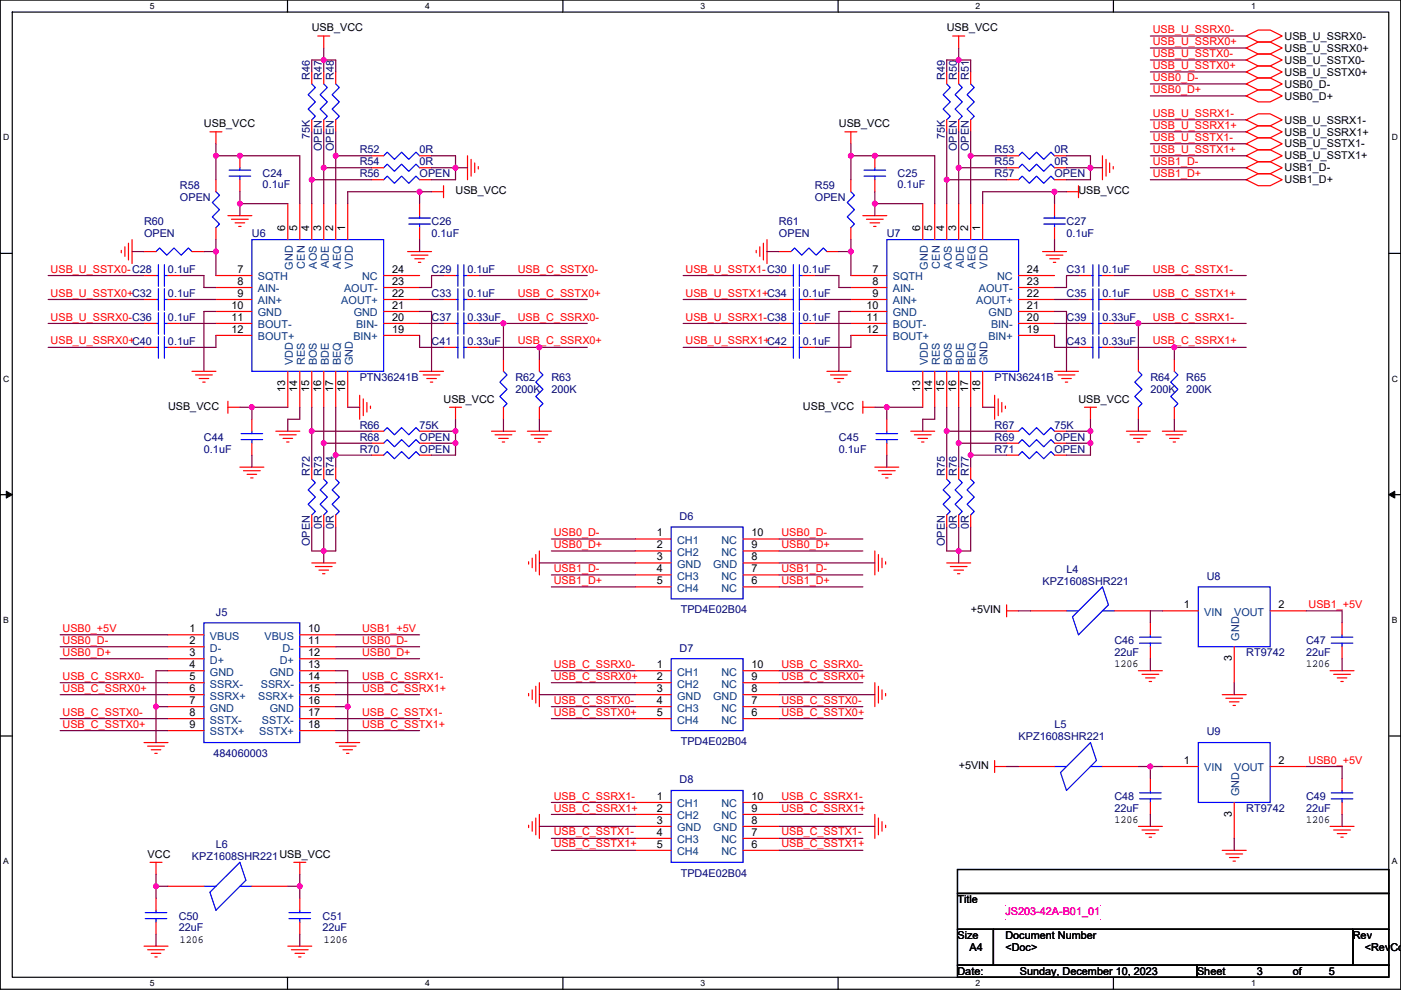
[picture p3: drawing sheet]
<svg xmlns="http://www.w3.org/2000/svg" width="297mm" height="210mm" viewBox="0 0 297 210" stroke-linecap="round" stroke-linejoin="round" font-family="sans-serif">
<path d="M.1 0h296.9v209.8h-296.9zM2.6 2.6h291.8v204.7h-291.8z" fill="none" stroke="#000" stroke-width=".25"/>
<g fill="#fff">
<path d="M31.8 .3h1v2h-1z"/>
<path d="M31.8 207.5h1v2.1h-1z"/>
</g>
<path d="M61 0v2.6M61 207.3v2.5" fill="none" stroke="#000" stroke-width=".25"/>
<g fill="#fff">
<path d="M90.1 .3h1v2h-1z"/>
<path d="M90.1 207.5h1v2.1h-1z"/>
</g>
<path d="M119.3 0v2.6M119.3 207.3v2.5" fill="none" stroke="#000" stroke-width=".25"/>
<g fill="#fff">
<path d="M148.5 .3h1v2h-1z"/>
<path d="M148.5 207.5h1v2.1h-1z"/>
</g>
<path d="M177.7 0v2.6M177.7 207.3v2.5" fill="none" stroke="#000" stroke-width=".25"/>
<g fill="#fff">
<path d="M206.9 .3h1v2h-1z"/>
<path d="M206.9 207.5h1v2.1h-1z"/>
</g>
<path d="M236.1 0v2.6M236.1 207.3v2.5" fill="none" stroke="#000" stroke-width=".25"/>
<g fill="#fff">
<path d="M265.2 .3h1v2h-1z"/>
<path d="M265.2 207.5h1v2.1h-1z"/>
<path d="M.7 28.2h1.3v2h-1.3z"/>
<path d="M295.1 28.2h1.3v2h-1.3z"/>
<path d="M.7 79.3h1.3v2.1h-1.3z"/>
<path d="M295.1 79.3h1.3v2.1h-1.3z"/>
</g>
<path d="M.1 53.7h2.5M294.4 53.7h2.6" fill="none" stroke="#000" stroke-width=".25"/>
<g fill="#fff">
<path d="M.7 130.5h1.2v2h-1.2z"/>
<path d="M295.1 130.5h1.2v2h-1.2z"/>
</g>
<path d="M.1 104.9h2.5M294.4 104.9h2.6" fill="none" stroke="#000" stroke-width=".25"/>
<path d="M1.3 104.2l1.3 .7-1.3 .7zM294.4 104.9l1.3-.7v1.4z" fill="#000" stroke="#000" stroke-width=".21"/>
<g fill="#fff">
<path d="M.7 181.7h1.2v2h-1.2z"/>
<path d="M295.1 181.7h1.2v2h-1.2z"/>
</g>
<path d="M.1 156.1h2.5M294.4 156.1h2.6M203 184.4h91.4v5.1h-91.4zM203 189.5h91.4v7.6h-91.4zM203 197.1h7.6v7.6h-7.6zM210.6 197.1h76.2v7.6h-76.2zM286.8 197.1h7.6v7.6h-7.6zM203 204.7h50.8v2.6h-50.8zM253.8 204.7h40.6v2.6h-40.6z" fill="none" stroke="#000" stroke-width=".25"/>
<g fill="none" stroke="#f00" stroke-width=".25">
<path d="M67.4 7.6h2.5M68.6 7.6v2.6M202 7.6h2.5M203.3 7.6v2.6M264.2 7.6l2.6-1.2h2.5l2.5 1.2-2.5 1.3h-2.5zM264.2 10.2l2.6-1.3h2.5l2.5 1.3-2.5 1.3h-2.5zM264.2 12.7l2.6-1.2h2.5l2.5 1.2-2.5 1.3h-2.5zM264.2 15.3l2.6-1.3h2.5l2.5 1.3-2.5 1.2h-2.5zM264.2 17.8l2.6-1.3h2.5l2.5 1.3-2.5 1.3h-2.5zM44.5 28h2.6M45.8 28v2.5M94 39.4v2.5"/>
<path d="M99.1 33v5.1M99.9 33.8v3.6M100.6 34.6v2M101.4 35.3v.5M179.1 28h2.6M180.4 28v2.5M228.7 39.4v2.5M233.7 33v5.1M234.5 33.8v3.6M235.3 34.6v2M236 35.3v.5M264.2 20.3l2.6-1.2h2.5l2.5 1.2-2.5 1.3h-2.5z"/>
<path d="M264.2 25.4l2.6-1.2h2.5l2.5 1.2-2.5 1.3h-2.5zM264.2 28l2.6-1.3h2.5l2.5 1.3-2.5 1.2h-2.5zM264.2 30.5l2.6-1.3h2.5l2.5 1.3-2.5 1.3h-2.5zM264.2 33l2.6-1.2h2.5l2.5 1.2-2.5 1.3h-2.5zM264.2 35.6l2.6-1.3h2.5l2.5 1.3-2.5 1.3h-2.5zM264.2 38.1l2.6-1.2h2.5l2.5 1.2-2.5 1.3h-2.5zM25.7 53.1v.5M26.5 52.3v2.1M27.2 51.6v3.5M28 50.8v5.1M48.3 45.7h5.1M49.1 46.5h3.5"/>
<path d="M49.8 47.3h2.1M50.6 48h.5M86.4 53.4h5.1M87.2 54.1h3.5M87.9 54.9h2.1M88.7 55.6h.5M91.5 40.7h2.5M160.3 53.1v.5M161.1 52.3v2.1M161.9 51.6v3.5M162.6 50.8v5.1M182.9 45.7h5.1"/>
<path d="M183.7 46.5h3.6M184.5 47.3h2M185.2 48h.5M221 53.4h5.1M221.8 54.1h3.6M222.6 54.9h2M223.3 55.6h.5M226.1 40.7h2.6M40.7 78.8h5.1M41.5 79.5h3.5M89 78.8h5M89.7 79.5h3.6"/>
<path d="M175.3 78.8h5.1M176.1 79.5h3.5M223.6 78.8h5.1M224.3 79.5h3.6M42.2 80.3h2.1M43 81h.5M48.3 86.4h2.6M48.3 85.1v2.6M50.9 99.1h5M51.6 99.8h3.6M58.5 91.5h5.1M59.2 92.2h3.6"/>
<path d="M60 93h2M60.8 93.7h.5M76.3 83.8v5.1M77 84.6v3.6M77.8 85.4v2M78.5 86.1v.5M90.5 80.3h2M91.2 81h.6M95.3 86.4h2.6M96.6 86.4v2.5M104.2 91.5h5.1M105 92.2h3.5"/>
<path d="M105.7 93h2.1M106.5 93.7h.5M111.8 91.5h5.1M112.6 92.2h3.5M113.3 93h2.1M114.1 93.7h.5M176.8 80.3h2.1M177.6 81h.5M182.9 86.4h2.6M182.9 85.1v2.6M185.5 99.1h5.1M186.2 99.8h3.6"/>
<path d="M193.1 91.5h5.1M193.9 92.2h3.5M194.6 93h2.1M195.4 93.7h.5M210.9 83.8v5.1M211.6 84.6v3.6M212.4 85.4v2M213.2 86.1v.5M225.1 80.3h2M225.9 81h.5M229.9 86.4h2.6M231.2 86.4v2.5"/>
<path d="M238.8 91.5h5.1M239.6 92.2h3.5M240.3 93h2.1M241.1 93.7h.5M246.4 91.5h5.1M247.2 92.2h3.6M248 93h2M248.7 93.7h.5M52.4 100.6h2M53.1 101.4h.6M66.1 119.4h5.1M112.1 119.1v.6"/>
<path d="M112.8 118.4v2M113.6 117.6v3.6M114.4 116.9v5M185.5 116.9v5M186.2 117.6v3.6M187 118.4v2M187 100.6h2M187.8 119.1v.6M187.8 101.4h.5M200.7 119.4h5.1M66.9 120.2h3.5M67.6 120.9h2.1"/>
<path d="M68.4 121.7h.5M201.5 120.2h3.5M202.2 120.9h2.1M203 121.7h.5M213.4 129.6h2.6M213.4 128.3v2.5M30.5 157.5h5.1M31.3 158.3h3.6M32.1 159h2M32.8 159.8h.5M71.2 157.5h5.1M71.9 158.3h3.6"/>
<path d="M72.7 159h2M73.5 159.8h.5M112.1 147.1v.5M112.8 146.3v2.1M113.6 145.6v3.5M114.4 144.8v5.1M185.5 144.8v5.1M186.2 145.6v3.5M187 146.3v2.1M187.8 147.1v.5M241.4 142.3h5M242.1 143h3.6"/>
<path d="M242.9 143.8h2M243.6 144.5h.6M259.1 147.3h5.1M259.9 148.1h3.6M260.7 148.9h2M261.4 149.6h.5M282 142.3h5.1M282.8 143h3.5M283.5 143.8h2.1M284.3 144.5h.5M112.1 175v.5M112.8 174.3v2"/>
<path d="M113.6 173.5v3.6M114.4 172.7v5.1M185.5 172.7v5.1M186.2 173.5v3.6M187 174.3v2M187.8 175v.5M210.9 162.6h2.5M210.9 161.3v2.6M241.4 175.3h5M242.1 176h3.6M242.9 176.8h2M243.6 177.6h.6"/>
<path d="M282 175.3h5.1M282.8 176h3.5M283.5 176.8h2.1M284.3 177.6h.5M31.8 182.9h2.5M33.1 182.9v2.5M62.3 182.9h2.5M63.6 182.9v2.5M259.1 180.4h5.1M259.9 181.1h3.6M260.7 181.9h2M261.4 182.6h.5"/>
<path d="M30.5 200.7h5.1M31.3 201.4h3.6M32.1 202.2h2M32.8 203h.5M61 200.7h5.1M61.8 201.4h3.5M62.5 202.2h2.1M63.3 203h.5"/>
</g>
<g fill="#f0f">
<path d="M213.1 192h.2v.1h-.2z"/>
<path d="M233.1 192h.2v.1h-.2z"/>
<path d="M233.1 195h.2v.2h-.2z"/>
<path d="M213.1 195h.2v.2h-.2z"/>
</g>
<path d="M203 184.4h91.4v5.1h-91.4zM203 189.5h91.4v7.6h-91.4zM203 197.1h7.6v7.6h-7.6zM210.6 197.1h76.2v7.6h-76.2zM286.8 197.1h7.6v7.6h-7.6zM203 204.7h50.8v2.6h-50.8zM253.8 204.7h40.6v2.6h-40.6z" fill="none" stroke="#000" stroke-width=".25"/>
<g fill="#f0f">
<path d="M213.1 192h.2v.1h-.2z"/>
<path d="M233.1 192h.2v.1h-.2z"/>
<path d="M233.1 195h.2v.2h-.2z"/>
<path d="M213.1 195h.2v.2h-.2z"/>
</g>
<path d="M203 184.4h91.4v5.1h-91.4zM203 189.5h91.4v7.6h-91.4zM203 197.1h7.6v7.6h-7.6zM210.6 197.1h76.2v7.6h-76.2zM286.8 197.1h7.6v7.6h-7.6zM203 204.7h50.8v2.6h-50.8zM253.8 204.7h40.6v2.6h-40.6z" fill="none" stroke="#000" stroke-width=".25"/>
<g fill="#f0f">
<path d="M213.1 192h.2v.1h-.2z"/>
<path d="M233.1 192h.2v.1h-.2z"/>
<path d="M233.1 195h.2v.2h-.2z"/>
<path d="M213.1 195h.2v.2h-.2z"/>
</g>
<g fill="none" stroke="#00f" stroke-width=".25">
<path d="M66.1 17.8l.8 .8-1.6 1.5 1.6 1.5-1.6 1.5 1.6 1.6-.8 .7M68.6 17.8l.8 .8-1.5 1.5 1.5 1.5-1.5 1.5 1.5 1.6-.8 .7M71.2 17.8l.7 .8-1.5 1.5 1.5 1.5-1.5 1.5 1.5 1.6-.7 .7M200.7 17.8l.8 .8-1.5 1.5 1.5 1.5-1.5 1.5 1.5 1.6-.8 .7M203.3 17.8l.7 .8-1.5 1.5 1.5 1.5-1.5 1.5 1.5 1.6-.7 .7M205.8 17.8l.8 .8-1.6 1.5 1.6 1.5-1.6 1.5 1.6 1.6-.8 .7M48.6 37.4h4.5M48.6 36.1h4.5M50.9 35.6v.5M50.9 37.4v.7M81.3 35.6l.8-.8 1.5 1.5 1.6-1.5 1.5 1.5 1.5-1.5 .8 .8M81.3 38.1l.8-.7 1.5 1.5 1.6-1.5 1.5 1.5 1.5-1.5 .8 .7"/>
<path d="M81.3 33l.8-.7 1.5 1.5 1.6-1.5 1.5 1.5 1.5-1.5 .8 .7M183.2 37.4h4.6M183.2 36.1h4.6M185.5 35.6v.5M185.5 37.4v.7M216 33l.7-.7 1.5 1.5 1.6-1.5 1.5 1.5 1.5-1.5 .8 .7M216 35.6l.7-.8 1.5 1.5 1.6-1.5 1.5 1.5 1.5-1.5 .8 .8M216 38.1l.7-.7 1.5 1.5 1.6-1.5 1.5 1.5 1.5-1.5 .8 .7M33.1 53.4l.7-.8 1.6 1.5 1.5-1.5 1.5 1.5 1.5-1.5 .8 .8M33.1 58.4h.5M33.6 56.2v4.5M34.9 56.2v4.5"/>
<path d="M34.9 58.4h.7M45.8 40.7l.7 .7-1.5 1.5 1.5 1.6-1.5 1.5 1.5 1.5-.7 .8M53.4 50.8h27.9v28h-27.9zM86.7 47.5h4.5M86.7 46.2h4.5M89 45.7v.5M89 47.5v.8M96.6 58.4h.5M97.1 56.2v4.5M98.4 56.2v4.5M98.4 58.4h.7M167.7 58.4h.5"/>
<path d="M167.7 53.4l.8-.8 1.5 1.5 1.5-1.5 1.5 1.5 1.6-1.5 .7 .8M168.2 56.2v4.5M169.5 56.2v4.5M169.5 58.4h.7M180.4 40.7l.8 .7-1.6 1.5 1.6 1.6-1.6 1.5 1.6 1.5-.8 .8M188 50.8h28v28h-28zM221.3 47.5h4.6M221.3 46.2h4.6M223.6 45.7v.5M223.6 47.5v.8M231.2 58.4h.5M231.7 56.2v4.5"/>
<path d="M233 56.2v4.5M233 58.4h.7M33.1 73.7h.5M33.1 63.5h.5M33.1 68.6h.5M33.6 71.4v4.6M33.6 61.2v4.6M33.6 66.3v4.6M34.9 71.4v4.6M34.9 61.2v4.6M34.9 66.3v4.6M34.9 73.7h.7"/>
<path d="M34.9 63.5h.7M34.9 68.6h.7M96.6 73.7h.5M96.6 68.6h.5M96.6 63.5h.5M97.1 71.4v4.6M97.1 66.3v4.6M97.1 61.2v4.6M98.4 71.4v4.6M98.4 66.3v4.6M98.4 61.2v4.6M98.4 73.7h.7"/>
<path d="M98.4 68.6h.7M98.4 63.5h.7M106.7 78.8l.8 .7-1.5 1.5 1.5 1.6-1.5 1.5 1.5 1.5-.8 .8M114.4 78.8l.7 .7-1.5 1.5 1.5 1.6-1.5 1.5 1.5 1.5-.7 .8M167.7 68.6h.5M167.7 73.7h.5M167.7 63.5h.5M168.2 66.3v4.6M168.2 71.4v4.6M168.2 61.2v4.6M169.5 66.3v4.6M169.5 71.4v4.6"/>
<path d="M169.5 61.2v4.6M169.5 68.6h.7M169.5 73.7h.7M169.5 63.5h.7M231.2 68.6h.5M231.2 63.5h.5M231.2 73.7h.5M231.7 66.3v4.6M231.7 61.2v4.6M231.7 71.4v4.6M233 66.3v4.6M233 61.2v4.6"/>
<path d="M233 71.4v4.6M233 68.6h.7M233 63.5h.7M233 73.7h.7M241.4 78.8l.7 .7-1.5 1.5 1.5 1.6-1.5 1.5 1.5 1.5-.7 .8M249 78.8l.7 .7-1.5 1.5 1.5 1.6-1.5 1.5 1.5 1.5-.7 .8M51.1 93.2h4.6M51.1 92h4.6M53.4 91.5v.5M53.4 93.2v.8M81.3 94l.8-.8 1.5 1.6 1.6-1.6 1.5 1.6 1.5-1.6 .8 .8M81.3 96.5l.8-.7 1.5 1.5 1.6-1.5 1.5 1.5 1.5-1.5 .8 .7"/>
<path d="M81.3 91.5l.8-.8 1.5 1.5 1.6-1.5 1.5 1.5 1.5-1.5 .8 .8M185.7 93.2h4.6M185.7 92h4.6M188 91.5v.5M188 93.2v.8M216 91.5l.7-.8 1.5 1.5 1.6-1.5 1.5 1.5 1.5-1.5 .8 .8M216 94l.7-.8 1.5 1.6 1.6-1.6 1.5 1.6 1.5-1.6 .8 .8M216 96.5l.7-.7 1.5 1.5 1.6-1.5 1.5 1.5 1.5-1.5 .8 .7M66.1 101.6l.8 .8-1.6 1.5 1.6 1.5-1.6 1.6 1.6 1.5-.8 .7M68.6 101.6l.8 .8-1.5 1.5 1.5 1.5-1.5 1.6 1.5 1.5-.8 .7M71.2 101.6l.7 .8-1.5 1.5 1.5 1.5-1.5 1.6 1.5 1.5-.7 .7M142.3 111.8h15.2v15.2h-15.2z"/>
<path d="M200.7 101.6l.8 .8-1.5 1.5 1.5 1.5-1.5 1.6 1.5 1.5-.8 .7M203.3 101.6l.7 .8-1.5 1.5 1.5 1.5-1.5 1.6 1.5 1.5-.7 .7M205.8 101.6l.8 .8-1.6 1.5 1.6 1.5-1.6 1.6 1.6 1.5-.8 .7M43.2 132.1h20.4v25.4h-20.4zM142.3 139.7h15.2v15.3h-15.2zM226.1 129.6h2.6M227.4 130.8l6.3-6.3 1.3 3.8-6.3 6.3zM233.7 129.6h2.6M241.6 136.4h4.6M241.6 135.1h4.6M243.9 134.6v.5M243.9 136.4v.8"/>
<path d="M254.1 124.5h15.2v12.7h-15.2zM282.3 136.4h4.5M282.3 135.1h4.5M284.5 134.6v.5M284.5 136.4v.8M254.1 157.5h15.2v12.7h-15.2zM142.3 167.7h15.2v15.2h-15.2zM223.6 162.6h2.5M224.8 163.9l6.4-6.4 1.3 3.8-6.4 6.4zM231.2 162.6h2.5M241.6 169.4h4.6M241.6 168.2h4.6"/>
<path d="M243.9 167.7v.5M243.9 169.4v.8M282.3 169.4h4.5M282.3 168.2h4.5M284.5 167.7v.5M284.5 169.4v.8M30.8 194.8h4.6M30.8 193.6h4.6M33.1 193.1v.5M33.1 194.8v.8M43.2 188h2.6M44.5 189.3l6.4-6.4 1.2 3.8-6.3 6.4z"/>
<path d="M50.9 188h2.5M61.3 194.8h4.5M61.3 193.6h4.5M63.6 193.1v.5M63.6 194.8v.8"/>
</g>
<g fill="none" stroke="#f00" stroke-width=".25">
<path d="M66.1 15.3v2.5M68.6 15.3v2.5M71.2 15.3v2.5M200.7 15.3v2.5M203.3 15.3v2.5M205.8 15.3v2.5M45.8 38.1v2.6M50.9 33v2.6M50.9 38.1v2.6M66.1 25.4v2.6M68.6 25.4v2.6M71.2 25.4v2.6"/>
<path d="M78.8 35.6h2.5M78.8 38.1h2.5M78.8 33h2.5M89 35.6h2.5M89 38.1h2.5M89 33h2.5M180.4 38.1v2.6M185.5 33v2.6M185.5 38.1v2.6M200.7 25.4v2.6M203.3 25.4v2.6M205.8 25.4v2.6"/>
<path d="M213.4 33h2.6M213.4 35.6h2.6M213.4 38.1h2.6M223.6 33h2.5M223.6 35.6h2.5M223.6 38.1h2.5M30.5 53.4h2.6M30.5 58.4h2.6M35.6 58.4h2.6M40.7 53.4h2.5M45.8 48.3v2.5M45.8 58.4h7.6"/>
<path d="M61 43.2v7.6M63.6 43.2v7.6M66.1 43.2v7.6M68.6 43.2v7.6M71.2 43.2v7.6M73.7 43.2v7.6M81.3 58.4h7.7M89 43.2v2.5M89 48.3v2.5M94 58.4h2.6M99.1 58.4h2.6M165.2 58.4h2.5"/>
<path d="M165.2 53.4h2.5M170.2 58.4h2.6M175.3 53.4h2.6M180.4 48.3v2.5M180.4 58.4h7.6M195.6 43.2v7.6M198.2 43.2v7.6M200.7 43.2v7.6M203.3 43.2v7.6M205.8 43.2v7.6M208.3 43.2v7.6M216 58.4h7.6"/>
<path d="M223.6 43.2v2.5M223.6 48.3v2.5M228.7 58.4h2.5M233.7 58.4h2.6M30.5 73.7h2.6M30.5 63.5h2.6M30.5 68.6h2.6M35.6 73.7h2.6M35.6 63.5h2.6M35.6 68.6h2.6M45.8 61h7.6M45.8 63.5h7.6"/>
<path d="M45.8 66.1h7.6M45.8 68.6h7.6M45.8 71.1h7.6M61 78.8v7.6M63.6 78.8v7.6M66.1 78.8v7.6M68.6 78.8v7.6M71.2 78.8v7.6M73.7 78.8v7.6M81.3 71.1h7.7M81.3 68.6h7.7M81.3 66.1h7.7"/>
<path d="M81.3 63.5h7.7M81.3 61h7.7M94 73.7h2.6M94 68.6h2.6M94 63.5h2.6M99.1 73.7h2.6M99.1 68.6h2.6M99.1 63.5h2.6M106.7 76.2v2.6M114.4 76.2v2.6M165.2 68.6h2.5M165.2 73.7h2.5"/>
<path d="M165.2 63.5h2.5M170.2 68.6h2.6M170.2 73.7h2.6M170.2 63.5h2.6M180.4 61h7.6M180.4 63.5h7.6M180.4 66.1h7.6M180.4 68.6h7.6M180.4 71.1h7.6M195.6 78.8v7.6M198.2 78.8v7.6M200.7 78.8v7.6"/>
<path d="M203.3 78.8v7.6M205.8 78.8v7.6M208.3 78.8v7.6M216 71.1h7.6M216 68.6h7.6M216 66.1h7.6M216 63.5h7.6M216 61h7.6M228.7 68.6h2.5M228.7 63.5h2.5M228.7 73.7h2.5M233.7 68.6h2.6"/>
<path d="M233.7 63.5h2.6M233.7 73.7h2.6M241.4 76.2v2.6M249 76.2v2.6M53.4 88.9v2.6M53.4 94v2.5M66.1 99.1v2.5M68.6 99.1v2.5M71.2 99.1v2.5M78.8 94h2.5M78.8 96.5h2.5M78.8 91.5h2.5"/>
<path d="M89 94h2.5M89 96.5h2.5M89 91.5h2.5M106.7 86.4v2.5M114.4 86.4v2.5M188 88.9v2.6M188 94v2.5M200.7 99.1v2.5M203.3 99.1v2.5M205.8 99.1v2.5M213.4 91.5h2.6M213.4 94h2.6"/>
<path d="M213.4 96.5h2.6M223.6 91.5h2.5M223.6 94h2.5M223.6 96.5h2.5M241.4 86.4v2.5M249 86.4v2.5M66.1 109.2v2.6M68.6 109.2v2.6M71.2 109.2v2.6M134.7 114.3h7.6M134.7 116.9h7.6M134.7 119.4h7.6"/>
<path d="M157.5 119.4h7.7M157.5 116.9h7.7M157.5 114.3h7.7M200.7 109.2v2.6M203.3 109.2v2.6M205.8 109.2v2.6M35.6 134.6h7.6M35.6 137.2h7.6M35.6 139.7h7.6M63.6 134.6h7.6M63.6 137.2h7.6M63.6 139.7h7.6"/>
<path d="M134.7 121.9h7.6M134.7 124.5h7.6M157.5 124.5h7.7M157.5 121.9h7.7M218.5 129.6h7.6M236.3 129.6h7.6M243.9 132.1v2.5M243.9 137.2v2.5M246.4 129.6h7.7M261.7 137.2v7.6M269.3 129.6h7.6M284.5 132.1v2.5"/>
<path d="M284.5 137.2v2.5M35.6 142.3h7.6M35.6 144.8h7.6M35.6 147.3h7.6M35.6 149.9h7.6M35.6 152.4h7.6M35.6 155h7.6M63.6 142.3h7.6M63.6 144.8h7.6M63.6 147.3h7.6M63.6 149.9h7.6M63.6 152.4h7.6"/>
<path d="M63.6 155h7.6M134.7 142.3h7.6M134.7 144.8h7.6M134.7 147.3h7.6M134.7 149.9h7.6M134.7 152.4h7.6M157.5 152.4h7.7M157.5 149.9h7.7M157.5 147.3h7.7M157.5 144.8h7.7M157.5 142.3h7.7M134.7 170.2h7.6"/>
<path d="M134.7 172.7h7.6M134.7 175.3h7.6M134.7 177.8h7.6M157.5 177.8h7.7M157.5 175.3h7.7M157.5 172.7h7.7M157.5 170.2h7.7M216 162.6h7.6M233.7 162.6h7.7M243.9 165.1v2.6M243.9 170.2v2.5M246.4 162.6h7.7"/>
<path d="M261.7 170.2v7.6M269.3 162.6h7.6M284.5 165.1v2.6M284.5 170.2v2.5M33.1 190.5v2.6M33.1 195.6v2.5M35.6 188h7.6M53.4 188h7.6M63.6 190.5v2.6M63.6 195.6v2.5M134.7 180.4h7.6M157.5 180.4h7.7"/>
</g>
<g fill="none" stroke="#800040" stroke-width=".25">
<path d="M68.6 12.7h2.6v2.6M68.6 10.2v2.5M68.6 12.7h-2.5v2.6M68.6 12.7v2.6M203.3 10.2v2.5M203.3 12.7h-2.6v2.6M203.3 12.7v2.6M203.3 12.7h2.5v2.6M243.9 7.6h20.3M243.9 10.2h20.3M243.9 12.7h20.3M243.9 15.3h20.3"/>
<path d="M243.9 17.8h20.3M45.8 33h17.8v10.2M45.8 30.5v2.5M45.8 33v5.1M66.1 28v10.1M66.1 38.1h12.7M66.1 38.1v5.1M68.6 28v7.6M68.6 35.6v7.6M68.6 35.6h10.2M71.2 28v5M71.2 33v10.2"/>
<path d="M71.2 33h7.6M91.5 33h5.1v2.6M91.5 35.6h5.1M96.6 35.6v2.5h-5.1M96.6 35.6h2.5M180.4 30.5v2.5M180.4 33v5.1M180.4 33h17.8v10.2M200.7 38.1h12.7M200.7 38.1v5.1M200.7 28v10.1M203.3 35.6h10.1"/>
<path d="M203.3 28v7.6M203.3 35.6v7.6M205.8 28v5M205.8 33h7.6M205.8 33v10.2M226.1 33h5.1v2.6M226.1 35.6h5.1M231.2 35.6v2.5h-5.1M231.2 35.6h2.5M243.9 20.3h20.3M243.9 25.4h20.3M243.9 28h20.3"/>
<path d="M243.9 30.5h20.3M243.9 33h20.3M243.9 35.6h20.3M243.9 38.1h20.3M10.2 58.4h20.3M28 53.4h2.5M38.2 58.4h5v2.6h2.6M43.2 53.4h2.6M45.8 53.4v5M45.8 50.8v2.6M50.9 40.7v2.5M50.9 43.2h10.1"/>
<path d="M50.9 43.2v2.5M89 40.7h-15.3v2.5M89 50.8v2.6M89 40.7h2.5M89 40.7v2.5M94 58.4h-2.5v2.6h-2.5M101.7 58.4h22.8M144.8 58.4h20.4M162.6 53.4h2.6M172.8 58.4h5.1v2.6h2.5M177.9 53.4h2.5M180.4 50.8v2.6"/>
<path d="M180.4 53.4v5M185.5 40.7v2.5M185.5 43.2h10.1M185.5 43.2v2.5M223.6 40.7h-15.3v2.5M223.6 40.7v2.5M223.6 50.8v2.6M223.6 40.7h2.5M228.7 58.4h-2.6v2.6h-2.5M236.3 58.4h27.9M10.2 73.7h20.3M10.2 63.5h20.3"/>
<path d="M10.2 68.6h20.3M38.2 63.5h7.6M38.2 68.6h7.6M45.8 66.1h-2.6v12.7M45.8 71.1v2.6h-7.6M89 63.5h5M89 68.6h5M89 71.1v2.6h5M89 66.1h2.5v12.7M101.7 63.5h22.8M101.7 68.6h5M101.7 73.7h12.7"/>
<path d="M106.7 68.6h17.8M106.7 68.6v7.6M114.4 73.7h10.1M114.4 73.7v2.5M144.8 63.5h20.4M144.8 73.7h20.4M144.8 68.6h20.4M172.8 63.5h7.6M172.8 68.6h7.6M180.4 71.1v2.6h-7.6M180.4 66.1h-2.5v12.7M223.6 63.5h5.1"/>
<path d="M223.6 68.6h5.1M223.6 71.1v2.6h5.1M223.6 66.1h2.5v12.7M236.3 63.5h27.9M236.3 73.7h12.7M236.3 68.6h5.1M264.2 68.6h-22.8v7.6M264.2 73.7h-15.2v2.5M50.9 86.4h2.5M53.4 86.4v2.5M53.4 86.4h7.6M53.4 96.5v2.6"/>
<path d="M63.6 86.4v2.5h-2.6v2.6M66.1 86.4v5.1M66.1 91.5v7.6M66.1 91.5h12.7M68.6 86.4v7.6M68.6 94v5.1M68.6 94h10.2M71.2 86.4v10.1M71.2 96.5v2.6M71.2 96.5h7.6M73.7 86.4h2.6M91.5 91.5h5.1"/>
<path d="M91.5 94h5.1M96.6 88.9v2.6M96.6 91.5v2.5M96.6 94v2.5h-5.1M106.7 88.9v2.6M114.4 88.9v2.6M185.5 86.4h2.5M188 86.4h7.6M188 86.4v2.5M188 96.5v2.6M198.2 86.4v2.5h-2.6v2.6M200.7 86.4v5.1"/>
<path d="M200.7 91.5v7.6M200.7 91.5h12.7M203.3 86.4v7.6M203.3 94h10.1M203.3 94v5.1M205.8 86.4v10.1M205.8 96.5h7.6M205.8 96.5v2.6M208.3 86.4h2.6M226.1 91.5h5.1M226.1 94h5.1M231.2 91.5v2.5"/>
<path d="M231.2 88.9v2.6M231.2 94v2.5h-5.1M241.4 88.9v2.6M249 88.9v2.6M66.1 111.8v5.1h2.5M68.6 111.8v5.1M68.6 116.9v2.5M71.2 111.8v5.1h-2.6M114.4 119.4h20.3M116.9 114.3h17.8M116.9 116.9h17.8M165.2 116.9h17.7"/>
<path d="M165.2 114.3h17.7M165.2 119.4h20.3M200.7 111.8v5.1h2.6M203.3 111.8v5.1M203.3 116.9v2.5M205.8 111.8v5.1h-2.5M12.8 137.2h22.8M12.8 139.7h22.8M12.8 134.6h22.8M71.2 134.6h17.8M71.2 137.2h17.8M71.2 139.7h17.8"/>
<path d="M116.9 121.9h17.8M116.9 124.5h17.8M165.2 124.5h17.7M165.2 121.9h17.7M216 129.6h2.5M243.9 139.7v2.6M246.4 129.6h-2.5v2.5M276.9 129.6h7.6v2.5M284.5 139.7v2.6M12.8 144.8h22.8M12.8 147.3h22.8M12.8 152.4h22.8"/>
<path d="M12.8 155h22.8M33.1 149.9h2.5M33.1 149.9v7.6M35.6 142.3h-2.5v7.6M71.2 142.3h2.5v7.6M71.2 149.9h2.5M71.2 144.8h17.8M71.2 147.3h17.8M71.2 152.4h17.8M71.2 155h17.8M73.7 149.9v7.6M114.4 147.3h20.3"/>
<path d="M116.9 142.3h17.8M116.9 144.8h17.8M116.9 149.9h17.8M116.9 152.4h17.8M165.2 142.3h17.7M165.2 144.8h17.7M165.2 149.9h17.7M165.2 152.4h17.7M165.2 147.3h20.3M261.7 144.8v2.5M114.4 175.3h20.3M116.9 170.2h17.8"/>
<path d="M116.9 172.7h17.8M116.9 177.8h17.8M165.2 170.2h17.7M165.2 172.7h17.7M165.2 177.8h17.7M165.2 175.3h20.3M213.4 162.6h2.6M241.4 162.6h2.5M243.9 162.6v2.5M243.9 172.7v2.6M243.9 162.6h2.5M261.7 177.8v2.6"/>
<path d="M276.9 162.6h7.6v2.5M284.5 172.7v2.6M33.1 185.4v2.6M33.1 188h2.5M33.1 188v2.5M33.1 198.1v2.6M61 188h2.6v2.5M63.6 198.1v2.6M63.6 185.4v2.6M116.9 180.4h17.8M165.2 180.4h17.7"/>
</g>
<g fill="#f0f" stroke="#f0f" stroke-width=".25">
<circle cx="68.6" cy="12.7" r=".5"/>
<circle cx="45.8" cy="33" r=".5"/>
<circle cx="50.8" cy="33" r=".5"/>
<circle cx="71.2" cy="33" r=".5"/>
<circle cx="68.6" cy="35.6" r=".5"/>
<circle cx="96.6" cy="35.6" r=".5"/>
<circle cx="66.1" cy="38.1" r=".5"/>
<circle cx="88.9" cy="40.6" r=".5"/>
<circle cx="50.8" cy="43.2" r=".5"/>
<circle cx="45.8" cy="53.3" r=".5"/>
<circle cx="106.7" cy="68.6" r=".5"/>
<circle cx="114.3" cy="73.7" r=".5"/>
<circle cx="53.4" cy="86.4" r=".5"/>
<circle cx="96.6" cy="91.4" r=".5"/>
<circle cx="66.1" cy="91.4" r=".5"/>
<circle cx="68.6" cy="94" r=".5"/>
<circle cx="96.6" cy="94" r=".5"/>
<circle cx="71.2" cy="96.5" r=".5"/>
<circle cx="68.6" cy="116.8" r=".5"/>
<circle cx="243.9" cy="162.6" r=".5"/>
<circle cx="203.2" cy="12.7" r=".5"/>
<circle cx="200.7" cy="38.1" r=".5"/>
<circle cx="203.2" cy="35.6" r=".5"/>
<circle cx="205.8" cy="33" r=".5"/>
<circle cx="180.4" cy="33" r=".5"/>
<circle cx="185.5" cy="33" r=".5"/>
<circle cx="231.2" cy="35.6" r=".5"/>
<circle cx="223.6" cy="40.6" r=".5"/>
<circle cx="185.5" cy="43.2" r=".5"/>
<circle cx="180.4" cy="53.3" r=".5"/>
<circle cx="241.3" cy="68.6" r=".5"/>
<circle cx="249" cy="73.7" r=".5"/>
<circle cx="188" cy="86.4" r=".5"/>
<circle cx="200.7" cy="91.4" r=".5"/>
<circle cx="231.2" cy="91.4" r=".5"/>
<circle cx="203.2" cy="94" r=".5"/>
<circle cx="231.2" cy="94" r=".5"/>
<circle cx="205.8" cy="96.5" r=".5"/>
<circle cx="203.2" cy="116.8" r=".5"/>
<circle cx="33.1" cy="149.9" r=".5"/>
<circle cx="73.7" cy="149.9" r=".5"/>
<circle cx="33.1" cy="188" r=".5"/>
<circle cx="63.5" cy="188" r=".5"/>
</g>
<g font-size="2.3">
<text x="66.1" y="6.6">USB_VCC</text>
<text x="200.7" y="6.6">USB_VCC</text>
<text x="272.3" y="8.4">USB_U_SSRX0-</text>
<text x="272.3" y="11">USB_U_SSRX0+</text>
<text x="272.3" y="13.5">USB_U_SSTX0-</text>
<text x="272.3" y="16">USB_U_SSTX0+</text>
<text x="272.3" y="18.6">USB0_D-</text>
<text x="272.3" y="21.1">USB0_D+</text>
<text x="43.2" y="27">USB_VCC</text>
<text x="177.9" y="27">USB_VCC</text>
<text x="272.3" y="26.2">USB_U_SSRX1-</text>
<text x="272.3" y="28.7">USB_U_SSRX1+</text>
<text x="272.3" y="31.3">USB_U_SSTX1-</text>
<text x="272.3" y="33.8">USB_U_SSTX1+</text>
<text x="96.6" y="41.2">USB_VCC</text>
<text x="228.7" y="41.2">USB_VCC</text>
<text x="272.3" y="36.4">USB1_D-</text>
<text x="272.3" y="38.9">USB1_D+</text>
<text x="60.5" y="49" transform="rotate(-90 60.5 49)">6</text>
<text x="63" y="49" transform="rotate(-90 63 49)">5</text>
<text x="65.6" y="49" transform="rotate(-90 65.6 49)">4</text>
<text x="68.1" y="49" transform="rotate(-90 68.1 49)">3</text>
<text x="70.7" y="49" transform="rotate(-90 70.7 49)">2</text>
<text x="73.2" y="49" transform="rotate(-90 73.2 49)">1</text>
<text x="195.1" y="49" transform="rotate(-90 195.1 49)">6</text>
<text x="197.7" y="49" transform="rotate(-90 197.7 49)">5</text>
<text x="200.2" y="49" transform="rotate(-90 200.2 49)">4</text>
<text x="202.7" y="49" transform="rotate(-90 202.7 49)">3</text>
<text x="205.3" y="49" transform="rotate(-90 205.3 49)">2</text>
<text x="207.8" y="49" transform="rotate(-90 207.8 49)">1</text>
<text x="50.4" y="57.9">7</text>
<text x="83.1" y="57.9">24</text>
<text x="185" y="57.9">7</text>
<text x="217.7" y="57.9">24</text>
<text x="49.1" y="65.5">10</text>
<text x="50.4" y="60.5">8</text>
<text x="50.4" y="63">9</text>
<text x="83.1" y="60.5">23</text>
<text x="83.1" y="63">22</text>
<text x="83.1" y="65.5">21</text>
<text x="183.7" y="65.5">10</text>
<text x="185" y="60.5">8</text>
<text x="185" y="63">9</text>
<text x="217.7" y="60.5">23</text>
<text x="217.7" y="63">22</text>
<text x="217.7" y="65.5">21</text>
<text x="49.1" y="68.1">11</text>
<text x="49.1" y="70.6">12</text>
<text x="83.1" y="68.1">20</text>
<text x="83.1" y="70.6">19</text>
<text x="183.7" y="68.1">11</text>
<text x="183.7" y="70.6">12</text>
<text x="217.7" y="70.6">19</text>
<text x="217.7" y="68.1">20</text>
<text x="60.5" y="83.1" transform="rotate(-90 60.5 83.1)">13</text>
<text x="63" y="83.1" transform="rotate(-90 63 83.1)">14</text>
<text x="65.6" y="83.1" transform="rotate(-90 65.6 83.1)">15</text>
<text x="68.1" y="83.1" transform="rotate(-90 68.1 83.1)">16</text>
<text x="70.7" y="83.1" transform="rotate(-90 70.7 83.1)">17</text>
<text x="73.2" y="83.1" transform="rotate(-90 73.2 83.1)">18</text>
<text x="195.1" y="83.1" transform="rotate(-90 195.1 83.1)">13</text>
<text x="197.7" y="83.1" transform="rotate(-90 197.7 83.1)">14</text>
<text x="200.2" y="83.1" transform="rotate(-90 200.2 83.1)">15</text>
<text x="202.7" y="83.1" transform="rotate(-90 202.7 83.1)">16</text>
<text x="205.3" y="83.1" transform="rotate(-90 205.3 83.1)">17</text>
<text x="207.8" y="83.1" transform="rotate(-90 207.8 83.1)">18</text>
<text x="35.6" y="86.9">USB_VCC</text>
<text x="94" y="85.4">USB_VCC</text>
<text x="170.2" y="86.9">USB_VCC</text>
<text x="228.7" y="85.4">USB_VCC</text>
<text x="139.3" y="113.8">1</text>
<text x="159.3" y="113.8">10</text>
<text x="139.3" y="116.3">2</text>
<text x="139.3" y="118.9">3</text>
<text x="159.3" y="116.3">9</text>
<text x="159.3" y="118.9">8</text>
<text x="139.3" y="121.4">4</text>
<text x="139.3" y="124">5</text>
<text x="159.3" y="124">6</text>
<text x="159.3" y="121.4">7</text>
<text x="205.8" y="130.1">+5VIN</text>
<text x="251" y="129">1</text>
<text x="271.1" y="129">2</text>
<text x="40.2" y="134.1">1</text>
<text x="40.2" y="136.7">2</text>
<text x="65.3" y="134.1">10</text>
<text x="65.3" y="136.7">11</text>
<text x="40.2" y="139.2">3</text>
<text x="40.2" y="141.7">4</text>
<text x="65.3" y="141.7">13</text>
<text x="65.3" y="139.2">12</text>
<text x="139.3" y="141.7">1</text>
<text x="159.3" y="141.7">10</text>
<text x="236.3" y="141.5">1206</text>
<text x="261.2" y="140.3" transform="rotate(-90 261.2 140.3)">3</text>
<text x="276.9" y="141.5">1206</text>
<text x="40.2" y="144.3">5</text>
<text x="40.2" y="146.8">6</text>
<text x="40.2" y="149.4">7</text>
<text x="65.3" y="144.3">14</text>
<text x="65.3" y="146.8">15</text>
<text x="65.3" y="149.4">16</text>
<text x="139.3" y="144.3">2</text>
<text x="139.3" y="146.8">3</text>
<text x="139.3" y="149.4">4</text>
<text x="159.3" y="149.4">7</text>
<text x="159.3" y="144.3">9</text>
<text x="159.3" y="146.8">8</text>
<text x="40.2" y="151.9">8</text>
<text x="40.2" y="154.4">9</text>
<text x="65.3" y="151.9">17</text>
<text x="65.3" y="154.4">18</text>
<text x="139.3" y="151.9">5</text>
<text x="159.3" y="151.9">6</text>
<text x="203.3" y="163.1">+5VIN</text>
<text x="251" y="162.1">1</text>
<text x="271.1" y="162.1">2</text>
<text x="139.3" y="169.7">1</text>
<text x="139.3" y="172.2">2</text>
<text x="159.3" y="172.2">9</text>
<text x="159.3" y="169.7">10</text>
<text x="261.2" y="173.3" transform="rotate(-90 261.2 173.3)">3</text>
<text x="139.3" y="174.8">3</text>
<text x="139.3" y="177.3">4</text>
<text x="139.3" y="179.8">5</text>
<text x="159.3" y="179.8">6</text>
<text x="159.3" y="177.3">7</text>
<text x="159.3" y="174.8">8</text>
<text x="236.3" y="174.6">1206</text>
<text x="276.9" y="174.6">1206</text>
<text x="31.3" y="181.9">VCC</text>
<text x="203" y="191.6">Title</text>
<text x="38.2" y="200">1206</text>
<text x="68.6" y="200">1206</text>
<text x="203" y="199.2">Size</text>
<text x="205.5" y="201.7">A4</text>
<text x="213.2" y="199.2">Document Number</text>
<text x="213.2" y="201.7">&lt;Doc&gt;</text>
<text x="286.8" y="199.2">Rev</text>
<text x="289.4" y="201.7">&lt;RevCo</text>
<text x="203" y="206.8">Date:</text>
<text x="216.2" y="206.8">Sunday, December 10, 2023</text>
<text x="253.8" y="206.8">Sheet</text>
<text x="266.5" y="206.8">3</text>
<text x="274.1" y="206.8">of</text>
<text x="281.7" y="206.8">5</text>
</g>
<g font-size="2.3" fill="#f00">
<text x="244.4" y="7">USB_U_SSRX0-</text>
<text x="244.4" y="9.6">USB_U_SSRX0+</text>
<text x="244.4" y="12.1">USB_U_SSTX0-</text>
<text x="244.4" y="14.6">USB_U_SSTX0+</text>
<text x="244.4" y="17.2">USB0_D-</text>
<text x="244.4" y="19.7">USB0_D+</text>
<text x="244.4" y="24.8">USB_U_SSRX1-</text>
<text x="244.4" y="27.3">USB_U_SSRX1+</text>
<text x="244.4" y="29.9">USB_U_SSTX1-</text>
<text x="244.4" y="32.4">USB_U_SSTX1+</text>
<text x="244.4" y="35">USB1_D-</text>
<text x="244.4" y="37.5">USB1_D+</text>
<text x="10.7" y="57.8">USB_U_SSTX0-C28</text>
<text x="109.8" y="57.8">USB_C_SSTX0-</text>
<text x="145.3" y="57.8">USB_U_SSTX1-C30</text>
<text x="244.4" y="57.8">USB_C_SSTX1-</text>
<text x="10.7" y="62.9">USB_U_SSTX0+C32</text>
<text x="109.8" y="62.9">USB_C_SSTX0+</text>
<text x="145.3" y="62.9">USB_U_SSTX1+C34</text>
<text x="244.4" y="62.9">USB_C_SSTX1+</text>
<text x="10.7" y="68">USB_U_SSRX0-C36</text>
<text x="109.8" y="68">USB_C_SSRX0-</text>
<text x="145.3" y="68">USB_U_SSRX1-C38</text>
<text x="244.4" y="68">USB_C_SSRX1-</text>
<text x="10.7" y="73.1">USB_U_SSRX0+C40</text>
<text x="109.8" y="73.1">USB_C_SSRX0+</text>
<text x="145.3" y="73.1">USB_U_SSRX1+C42</text>
<text x="244.4" y="73.1">USB_C_SSRX1+</text>
<text x="117.4" y="113.7">USB0_D-</text>
<text x="165.7" y="113.7">USB0_D-</text>
<text x="117.4" y="116.2">USB0_D+</text>
<text x="165.7" y="116.2">USB0_D+</text>
<text x="117.4" y="121.3">USB1_D-</text>
<text x="117.4" y="123.9">USB1_D+</text>
<text x="165.7" y="121.3">USB1_D-</text>
<text x="165.7" y="123.9">USB1_D+</text>
<text x="277.4" y="128.9">USB1_+5V</text>
<text x="13.3" y="134">USB0_+5V</text>
<text x="13.3" y="136.6">USB0_D-</text>
<text x="76.8" y="134">USB1_+5V</text>
<text x="76.8" y="136.6">USB0_D-</text>
<text x="13.3" y="139.1">USB0_D+</text>
<text x="76.8" y="139.1">USB0_D+</text>
<text x="117.4" y="141.6">USB_C_SSRX0-</text>
<text x="165.7" y="141.6">USB_C_SSRX0-</text>
<text x="13.3" y="144.2">USB_C_SSRX0-</text>
<text x="13.3" y="146.7">USB_C_SSRX0+</text>
<text x="76.8" y="144.2">USB_C_SSRX1-</text>
<text x="76.8" y="146.7">USB_C_SSRX1+</text>
<text x="117.4" y="144.2">USB_C_SSRX0+</text>
<text x="117.4" y="149.3">USB_C_SSTX0-</text>
<text x="165.7" y="144.2">USB_C_SSRX0+</text>
<text x="165.7" y="149.3">USB_C_SSTX0-</text>
<text x="13.3" y="151.8">USB_C_SSTX0-</text>
<text x="13.3" y="154.3">USB_C_SSTX0+</text>
<text x="76.8" y="151.8">USB_C_SSTX1-</text>
<text x="76.8" y="154.3">USB_C_SSTX1+</text>
<text x="117.4" y="151.8">USB_C_SSTX0+</text>
<text x="165.7" y="151.8">USB_C_SSTX0+</text>
<text x="277.4" y="162">USB0_+5V</text>
<text x="117.4" y="169.6">USB_C_SSRX1-</text>
<text x="117.4" y="172.1">USB_C_SSRX1+</text>
<text x="165.7" y="169.6">USB_C_SSRX1-</text>
<text x="165.7" y="172.1">USB_C_SSRX1+</text>
<text x="117.4" y="177.2">USB_C_SSTX1-</text>
<text x="117.4" y="179.7">USB_C_SSTX1+</text>
<text x="165.7" y="177.2">USB_C_SSTX1-</text>
<text x="165.7" y="179.7">USB_C_SSTX1+</text>
</g>
<g font-size="2.3" fill="#000080">
<text x="65.7" y="17" transform="rotate(-90 65.7 17)">R46</text>
<text x="68.2" y="17" transform="rotate(-90 68.2 17)">R47</text>
<text x="70.8" y="17" transform="rotate(-90 70.8 17)">R48</text>
<text x="200.3" y="17" transform="rotate(-90 200.3 17)">R49</text>
<text x="202.8" y="17" transform="rotate(-90 202.8 17)">R50</text>
<text x="205.4" y="17" transform="rotate(-90 205.4 17)">R51</text>
<text x="65.7" y="29.5" transform="rotate(-90 65.7 29.5)">75K</text>
<text x="200.3" y="29.5" transform="rotate(-90 200.3 29.5)">75K</text>
<text x="68.2" y="32" transform="rotate(-90 68.2 32)">OPEN</text>
<text x="70.8" y="32" transform="rotate(-90 70.8 32)">OPEN</text>
<text x="76.3" y="35.1">R54</text>
<text x="76.3" y="32.6">R52</text>
<text x="89" y="35.1">0R</text>
<text x="89" y="32.6">0R</text>
<text x="202.8" y="32" transform="rotate(-90 202.8 32)">OPEN</text>
<text x="205.4" y="32" transform="rotate(-90 205.4 32)">OPEN</text>
<text x="210.9" y="32.6">R53</text>
<text x="210.9" y="35.1">R55</text>
<text x="223.6" y="32.6">0R</text>
<text x="223.6" y="35.1">0R</text>
<text x="38.2" y="40.2">R58</text>
<text x="55.7" y="37.6">C24</text>
<text x="55.7" y="39.9">0.1uF</text>
<text x="76.3" y="37.6">R56</text>
<text x="89" y="37.6">OPEN</text>
<text x="172.8" y="40.2">R59</text>
<text x="190.3" y="37.6">C25</text>
<text x="190.3" y="39.9">0.1uF</text>
<text x="210.9" y="37.6">R57</text>
<text x="223.6" y="37.6">OPEN</text>
<text x="30.5" y="47.8">R60</text>
<text x="38.2" y="42.7">OPEN</text>
<text x="91.5" y="47.8">C26</text>
<text x="165.2" y="47.8">R61</text>
<text x="172.8" y="42.7">OPEN</text>
<text x="226.1" y="47.8">C27</text>
<text x="30.5" y="50.3">OPEN</text>
<text x="53.4" y="50.3">U6</text>
<text x="91.5" y="50.3">0.1uF</text>
<text x="165.2" y="50.3">OPEN</text>
<text x="188" y="50.3">U7</text>
<text x="226.1" y="50.3">0.1uF</text>
<text x="35.6" y="58">0.1uF</text>
<text x="91.5" y="58">C29</text>
<text x="99.1" y="58">0.1uF</text>
<text x="170.2" y="58">0.1uF</text>
<text x="226.1" y="58">C31</text>
<text x="233.7" y="58">0.1uF</text>
<text x="35.6" y="63">0.1uF</text>
<text x="91.5" y="63">C33</text>
<text x="99.1" y="63">0.1uF</text>
<text x="170.2" y="63">0.1uF</text>
<text x="226.1" y="63">C35</text>
<text x="233.7" y="63">0.1uF</text>
<text x="35.6" y="68.1">0.1uF</text>
<text x="91.5" y="68.1">C37</text>
<text x="99.1" y="68.1">0.33uF</text>
<text x="170.2" y="68.1">0.1uF</text>
<text x="226.1" y="68.1">C39</text>
<text x="233.7" y="68.1">0.33uF</text>
<text x="35.6" y="73.2">0.1uF</text>
<text x="91.5" y="73.2">C41</text>
<text x="99.1" y="73.2">0.33uF</text>
<text x="170.2" y="73.2">0.1uF</text>
<text x="226.1" y="73.2">C43</text>
<text x="233.7" y="73.2">0.33uF</text>
<text x="76.3" y="80.8">PTN36241B</text>
<text x="109.3" y="80.8">R62</text>
<text x="109.3" y="83.4">200K</text>
<text x="116.9" y="80.8">R63</text>
<text x="116.9" y="83.4">200K</text>
<text x="210.9" y="80.8">PTN36241B</text>
<text x="243.9" y="80.8">R64</text>
<text x="243.9" y="83.4">200K</text>
<text x="251.5" y="80.8">R65</text>
<text x="251.5" y="83.4">200K</text>
<text x="43.2" y="93.5">C44</text>
<text x="76.3" y="93.5">R68</text>
<text x="76.3" y="91">R66</text>
<text x="89" y="93.5">OPEN</text>
<text x="89" y="91">75K</text>
<text x="177.9" y="93.5">C45</text>
<text x="210.9" y="91">R67</text>
<text x="210.9" y="93.5">R69</text>
<text x="223.6" y="91">75K</text>
<text x="223.6" y="93.5">OPEN</text>
<text x="43.2" y="96.1">0.1uF</text>
<text x="65.7" y="100.9" transform="rotate(-90 65.7 100.9)">R72</text>
<text x="68.2" y="100.9" transform="rotate(-90 68.2 100.9)">R73</text>
<text x="70.8" y="100.9" transform="rotate(-90 70.8 100.9)">R74</text>
<text x="76.3" y="96.1">R70</text>
<text x="89" y="96.1">OPEN</text>
<text x="177.9" y="96.1">0.1uF</text>
<text x="200.3" y="100.9" transform="rotate(-90 200.3 100.9)">R75</text>
<text x="202.8" y="100.9" transform="rotate(-90 202.8 100.9)">R76</text>
<text x="205.4" y="100.9" transform="rotate(-90 205.4 100.9)">R77</text>
<text x="210.9" y="96.1">R71</text>
<text x="223.6" y="96.1">OPEN</text>
<text x="68.2" y="112.3" transform="rotate(-90 68.2 112.3)">0R</text>
<text x="70.8" y="112.3" transform="rotate(-90 70.8 112.3)">0R</text>
<text x="144.1" y="110.3">D6</text>
<text x="202.8" y="112.3" transform="rotate(-90 202.8 112.3)">0R</text>
<text x="205.4" y="112.3" transform="rotate(-90 205.4 112.3)">0R</text>
<text x="65.7" y="115.8" transform="rotate(-90 65.7 115.8)">OPEN</text>
<text x="200.3" y="115.8" transform="rotate(-90 200.3 115.8)">OPEN</text>
<text x="221" y="124">KPZ1608SHR221</text>
<text x="226.1" y="121.5">L4</text>
<text x="255.8" y="123">U8</text>
<text x="45.8" y="130.6">J5</text>
<text x="144.3" y="130.1">TPD4E02B04</text>
<text x="236.3" y="136.7">C46</text>
<text x="276.9" y="136.7">C47</text>
<text x="144.1" y="138.2">D7</text>
<text x="236.3" y="139.2">22uF</text>
<text x="264.2" y="139.2">RT9742</text>
<text x="276.9" y="139.2">22uF</text>
<text x="223.6" y="154.5">L5</text>
<text x="255.8" y="156">U9</text>
<text x="45.3" y="160.6">484060003</text>
<text x="144.3" y="158">TPD4E02B04</text>
<text x="216" y="157">KPZ1608SHR221</text>
<text x="144.1" y="166.2">D8</text>
<text x="236.3" y="169.7">C48</text>
<text x="236.3" y="172.3">22uF</text>
<text x="264.2" y="172.3">RT9742</text>
<text x="276.9" y="169.7">C49</text>
<text x="276.9" y="172.3">22uF</text>
<text x="45.8" y="179.9">L6</text>
<text x="40.7" y="182.4">KPZ1608SHR221USB_VCC</text>
<text x="144.3" y="186">TPD4E02B04</text>
<text x="37.9" y="195.1">C50</text>
<text x="37.9" y="197.4">22uF</text>
<text x="68.4" y="195.1">C51</text>
<text x="68.4" y="197.4">22uF</text>
</g>
<g font-size="2.3" fill="#004080">
<text x="54.7" y="59.5">SQTH</text>
<text x="62.1" y="57.2" transform="rotate(-90 62.1 57.2)">GND</text>
<text x="64.6" y="57" transform="rotate(-90 64.6 57)">CEN</text>
<text x="67.2" y="57" transform="rotate(-90 67.2 57)">AOS</text>
<text x="69.7" y="56.9" transform="rotate(-90 69.7 56.9)">ADE</text>
<text x="72.2" y="57" transform="rotate(-90 72.2 57)">AEQ</text>
<text x="74.8" y="57" transform="rotate(-90 74.8 57)">VDD</text>
<text x="76.8" y="59.5">NC</text>
<text x="189.3" y="59.5">SQTH</text>
<text x="196.7" y="57.2" transform="rotate(-90 196.7 57.2)">GND</text>
<text x="199.2" y="57" transform="rotate(-90 199.2 57)">CEN</text>
<text x="201.8" y="57" transform="rotate(-90 201.8 57)">AOS</text>
<text x="204.3" y="56.9" transform="rotate(-90 204.3 56.9)">ADE</text>
<text x="206.9" y="57" transform="rotate(-90 206.9 57)">AEQ</text>
<text x="209.4" y="57" transform="rotate(-90 209.4 57)">VDD</text>
<text x="211.4" y="59.5">NC</text>
<text x="54.7" y="62">AIN-</text>
<text x="54.7" y="64.6">AIN+</text>
<text x="72.4" y="64.6">AOUT+</text>
<text x="72.9" y="62">AOUT-</text>
<text x="189.3" y="62">AIN-</text>
<text x="189.3" y="64.6">AIN+</text>
<text x="207" y="64.6">AOUT+</text>
<text x="207.6" y="62">AOUT-</text>
<text x="54.7" y="67.1">GND</text>
<text x="54.7" y="69.6">BOUT-</text>
<text x="75" y="67.1">GND</text>
<text x="75.5" y="69.6">BIN-</text>
<text x="189.3" y="67.1">GND</text>
<text x="189.3" y="69.6">BOUT-</text>
<text x="209.6" y="67.1">GND</text>
<text x="210.1" y="69.6">BIN-</text>
<text x="54.7" y="72.2">BOUT+</text>
<text x="62.1" y="77.5" transform="rotate(-90 62.1 77.5)">VDD</text>
<text x="64.6" y="77.5" transform="rotate(-90 64.6 77.5)">RES</text>
<text x="67.2" y="77.5" transform="rotate(-90 67.2 77.5)">BOS</text>
<text x="69.7" y="77.5" transform="rotate(-90 69.7 77.5)">BDE</text>
<text x="72.2" y="77.5" transform="rotate(-90 72.2 77.5)">BEQ</text>
<text x="74.8" y="77.5" transform="rotate(-90 74.8 77.5)">GND</text>
<text x="74.9" y="72.2">BIN+</text>
<text x="189.3" y="72.2">BOUT+</text>
<text x="196.7" y="77.5" transform="rotate(-90 196.7 77.5)">VDD</text>
<text x="199.2" y="77.5" transform="rotate(-90 199.2 77.5)">RES</text>
<text x="201.8" y="77.5" transform="rotate(-90 201.8 77.5)">BOS</text>
<text x="204.3" y="77.5" transform="rotate(-90 204.3 77.5)">BDE</text>
<text x="206.9" y="77.5" transform="rotate(-90 206.9 77.5)">BEQ</text>
<text x="209.4" y="77.5" transform="rotate(-90 209.4 77.5)">GND</text>
<text x="209.5" y="72.2">BIN+</text>
<text x="143.6" y="115.4">CH1</text>
<text x="143.6" y="117.9">CH2</text>
<text x="153" y="117.9">NC</text>
<text x="153" y="115.4">NC</text>
<text x="143.6" y="120.4">GND</text>
<text x="143.6" y="123">CH3</text>
<text x="143.6" y="125.5">CH4</text>
<text x="151.2" y="120.4">GND</text>
<text x="153" y="125.5">NC</text>
<text x="153" y="123">NC</text>
<text x="255.3" y="130.6">VIN</text>
<text x="261.7" y="130.6">VOUT</text>
<text x="44.5" y="135.7">VBUS</text>
<text x="56.1" y="135.7">VBUS</text>
<text x="262.7" y="135.9" transform="rotate(-90 262.7 135.9)">GND</text>
<text x="44.5" y="138.2">D-</text>
<text x="44.5" y="140.8">D+</text>
<text x="44.5" y="143.3">GND</text>
<text x="57.2" y="143.3">GND</text>
<text x="59.3" y="140.8">D+</text>
<text x="59.9" y="138.2">D-</text>
<text x="143.6" y="143.3">CH1</text>
<text x="153" y="143.3">NC</text>
<text x="44.5" y="145.8">SSRX-</text>
<text x="44.5" y="148.4">SSRX+</text>
<text x="54.7" y="148.4">SSRX+</text>
<text x="55.3" y="145.8">SSRX-</text>
<text x="143.6" y="145.8">CH2</text>
<text x="143.6" y="148.4">GND</text>
<text x="151.2" y="148.4">GND</text>
<text x="153" y="145.8">NC</text>
<text x="44.5" y="150.9">GND</text>
<text x="44.5" y="153.5">SSTX-</text>
<text x="44.5" y="156">SSTX+</text>
<text x="55" y="156">SSTX+</text>
<text x="55.5" y="153.5">SSTX-</text>
<text x="57.2" y="150.9">GND</text>
<text x="143.6" y="150.9">CH3</text>
<text x="143.6" y="153.5">CH4</text>
<text x="153" y="153.5">NC</text>
<text x="153" y="150.9">NC</text>
<text x="255.3" y="163.6">VIN</text>
<text x="261.7" y="163.6">VOUT</text>
<text x="143.6" y="171.2">CH1</text>
<text x="143.6" y="173.8">CH2</text>
<text x="153" y="173.8">NC</text>
<text x="153" y="171.2">NC</text>
<text x="262.7" y="168.9" transform="rotate(-90 262.7 168.9)">GND</text>
<text x="143.6" y="176.3">GND</text>
<text x="143.6" y="178.9">CH3</text>
<text x="151.2" y="176.3">GND</text>
<text x="153" y="178.9">NC</text>
<text x="143.6" y="181.4">CH4</text>
<text x="153" y="181.4">NC</text>
</g>
<text font-size="2.3" fill="#f0f" x="213.2" y="194.1">JS203-42A-B01_01</text>
<g font-size="1.8">
<text x="31.8" y="1.9">5</text>
<text x="90.1" y="1.9">4</text>
<text x="148.5" y="1.9">3</text>
<text x="206.9" y="1.9">2</text>
<text x="265.2" y="1.9">1</text>
<text x=".7" y="29.8">D</text>
<text x="295.1" y="29.8">D</text>
<text x=".7" y="81">C</text>
<text x="295.1" y="81">C</text>
<text x=".7" y="132.1">B</text>
<text x="295.1" y="132.1">B</text>
<text x=".7" y="183.3">A</text>
<text x="295.1" y="183.3">A</text>
<text x="31.8" y="209.2">5</text>
<text x="90.1" y="209.2">4</text>
<text x="148.5" y="209.2">3</text>
<text x="206.9" y="209.2">2</text>
<text x="265.2" y="209.2">1</text>
</g>
</svg>
